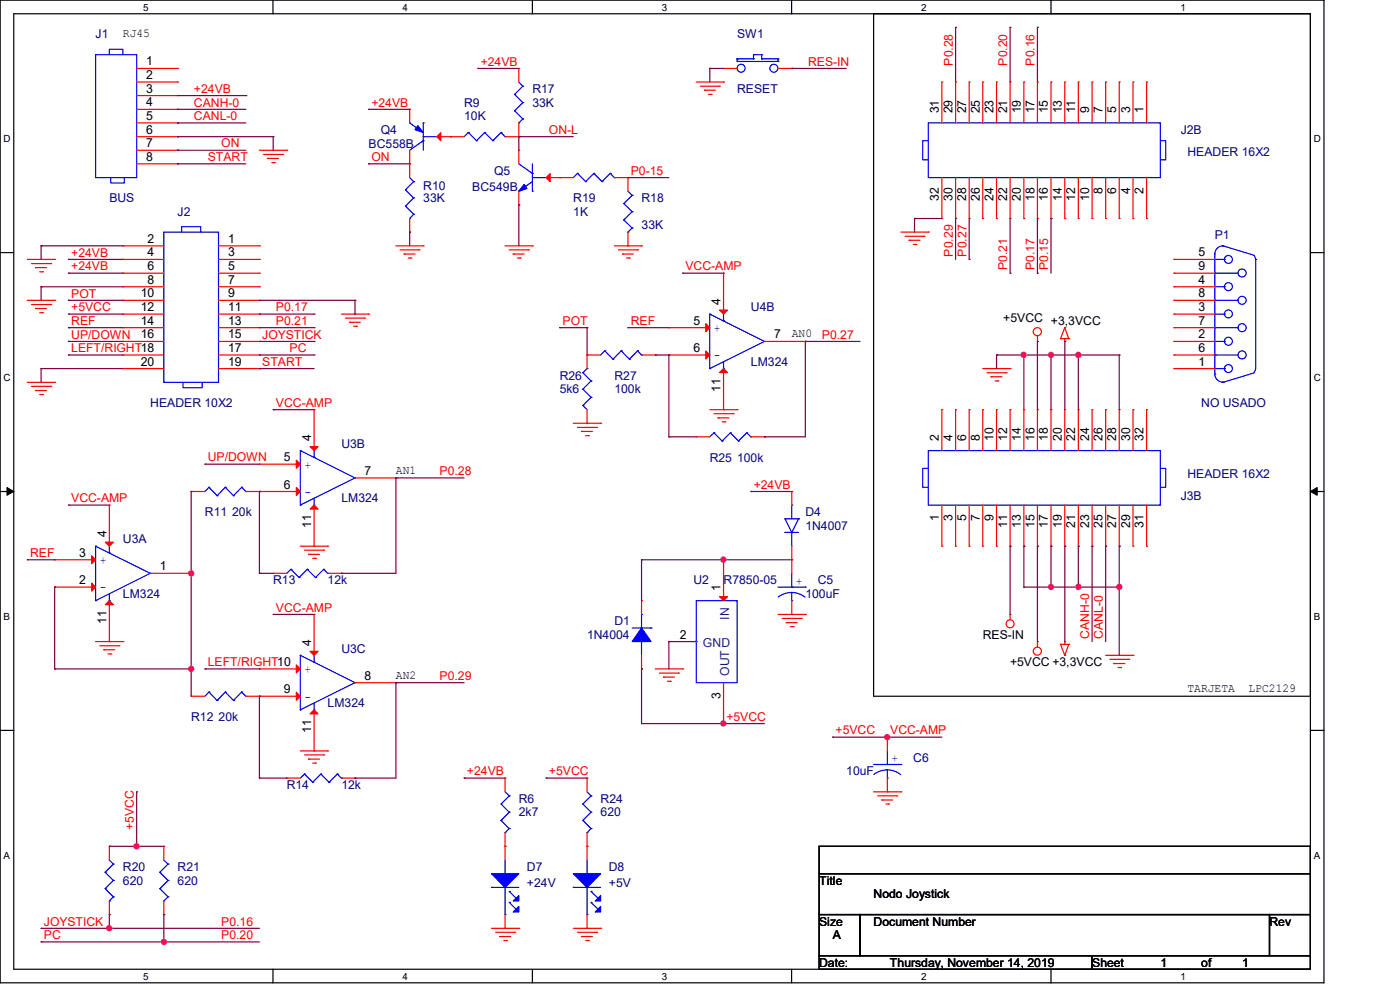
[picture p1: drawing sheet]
<svg xmlns="http://www.w3.org/2000/svg" width="297mm" height="210mm" viewBox="0 0 297 210" stroke-linecap="round" stroke-linejoin="round" font-family="sans-serif">
<path d="M0 0h280.9v208.5h-280.9zM2.9 2.9h275.1v202.7h-275.1z" fill="none" stroke="#000" stroke-width=".25"/>
<g fill="#fff">
<path d="M30.4 .3h1.1v2.4h-1.1z"/>
<path d="M30.4 205.9h1.1v2.3h-1.1z"/>
</g>
<path d="M57.9 0v2.9M57.9 205.6v2.9" fill="none" stroke="#000" stroke-width=".25"/>
<g fill="#fff">
<path d="M85.4 .3h1.1v2.4h-1.1z"/>
<path d="M85.4 205.9h1.1v2.3h-1.1z"/>
</g>
<path d="M112.9 0v2.9M112.9 205.6v2.9" fill="none" stroke="#000" stroke-width=".25"/>
<g fill="#fff">
<path d="M140.4 .3h1.2v2.4h-1.2z"/>
<path d="M140.4 205.9h1.2v2.3h-1.2z"/>
</g>
<path d="M167.9 0v2.9M167.9 205.6v2.9" fill="none" stroke="#000" stroke-width=".25"/>
<g fill="#fff">
<path d="M195.4 .3h1.2v2.4h-1.2z"/>
<path d="M195.4 205.9h1.2v2.3h-1.2z"/>
</g>
<path d="M223 0v2.9M223 205.6v2.9" fill="none" stroke="#000" stroke-width=".25"/>
<g fill="#fff">
<path d="M250.4 .3h1.2v2.4h-1.2z"/>
<path d="M250.4 205.9h1.2v2.3h-1.2z"/>
<path d="M.8 28.2h1.4v2.4h-1.4z"/>
<path d="M278.7 28.2h1.5v2.4h-1.5z"/>
<path d="M.8 78.9h1.4v2.3h-1.4z"/>
<path d="M278.7 78.9h1.5v2.3h-1.5z"/>
</g>
<path d="M0 53.6h2.9M278 53.6h2.9" fill="none" stroke="#000" stroke-width=".25"/>
<g fill="#fff">
<path d="M.8 129.6h1.3v2.3h-1.3z"/>
<path d="M278.7 129.6h1.4v2.3h-1.4z"/>
</g>
<path d="M0 104.3h2.9M278 104.3h2.9" fill="none" stroke="#000" stroke-width=".25"/>
<path d="M1.5 103.4l1.4 .9-1.4 .8zM278 104.3l1.4-.9v1.7z" fill="#000" stroke="#000" stroke-width=".21"/>
<g fill="#fff">
<path d="M.8 180.3h1.3v2.3h-1.3z"/>
<path d="M278.7 180.3h1.4v2.3h-1.4z"/>
</g>
<path d="M185.3 2.9h92.7v144.8h-92.7zM0 154.9h2.9M278 154.9h2.9M173.8 179.5h104.2v5.8h-104.2zM173.8 185.3h104.2v8.7h-104.2zM173.8 194h8.7v8.7h-8.7zM182.5 194h86.8v8.7h-86.8zM269.3 194h8.7v8.7h-8.7zM173.8 202.7h57.9v2.9h-57.9zM231.7 202.7h46.3v2.9h-46.3z" fill="none" stroke="#000" stroke-width=".25"/>
<g fill="none" stroke="#f00" stroke-width=".25">
<path d="M29 17.4h8.7M29 14.5h8.7M37.7 14.5h.1M37.7 17.4h.1M110.1 14.5h.1M110.1 14.5v2.9M147.7 17.4h5.8M148.6 18.3h4M149.4 19.1h.1M149.4 19.1h2.4M152.6 18.3h.1M153.5 17.4h.1"/>
<path d="M153.5 14.5h.1M153.5 14.5h2.9M165.1 14.5h2.9M168 14.5h.1M199.8 17.4h.1M199.8 17.4v8.7M202.7 17.4h.1M202.7 17.4v8.7M205.6 17.4h.1M205.6 17.4v8.7M208.5 17.4h.1M208.5 17.4v8.7"/>
<path d="M211.4 17.4h.1M211.4 17.4v8.7M214.3 17.4h.1M214.3 17.4v8.7M217.2 17.4h.1M217.2 17.4v8.7M220.1 17.4h.1M220.1 17.4v8.7M223 17.4h.1M223 17.4v8.7M225.9 17.4h.1M225.9 17.4v8.7"/>
<path d="M228.8 17.4h.1M228.8 17.4v8.7M231.7 17.4h.1M231.7 17.4v8.7M234.6 17.4h.1M234.6 17.4v8.7M237.4 17.4h.1M237.4 17.4v8.7M240.4 17.4h.1M240.4 17.4v8.7M243.2 17.4h.1M243.2 17.4v8.7"/>
<path d="M29 31.9h8.7M29 20.3h8.7M29 23.2h8.7M29 26.1h8.7M29 29h8.7M29 34.8h8.7M37.7 20.3h.1M37.7 23.2h.1M37.7 26.1h.1M37.7 29h.1M37.7 31.9h.1M37.7 34.8h.1"/>
<path d="M55 31.9h5.8M55.9 32.8h4M56.8 33.6h.1M56.8 33.6h2.3M57.7 34.5h.5M58.2 34.5h.1M59.9 32.8h.1M60.8 31.9h.1M86.9 34.8h.1M86.9 23.2h.1M86.9 23.2v2.9M86.9 31.9v5.8"/>
<path d="M92.7 29h5.8M95.6 29h.1M107.1 29h3M110.1 29h.1M110.1 31.9h.1M110.1 26.1v2.9M110.1 31.9v2.9M115.9 37.7h5.7M118.7 37.7h.1M130.3 37.7h2.9M133.2 37.7h.1M133.2 37.7v2.9"/>
<path d="M150.3 20h.6M150.9 20h.1M199.8 37.7v8.7M202.7 37.7v8.7M205.6 37.7v8.7M208.5 37.7v8.7M211.4 37.7v8.7M214.3 37.7v8.7M217.2 37.7v8.7M220.1 37.7v8.7M223 37.7v8.7M225.9 37.7v8.7"/>
<path d="M228.8 37.7v8.7M231.7 37.7v8.7M234.6 37.7v8.7M237.4 37.7v8.7M240.4 37.7v8.7M243.2 37.7v8.7M5.8 55h5.8M6.7 55.9h4.1M7.5 56.8h.1M7.5 56.8h2.4M8.4 57.7h.6M9 57.7h.1"/>
<path d="M10.8 55.9h.1M11.6 55h.1M26.1 52.2h.1M26.1 55h.1M26.1 58h.1M26.1 52.2h8.7M26.1 55h8.7M26.1 58h8.7M46.4 52.2h8.6M46.4 55h8.6M46.4 58h8.6M55 52.2h.1"/>
<path d="M55 55h.1M55 58h.1M84 52.2h5.8M84.9 53h4M85.7 53.9h.1M85.7 53.9h2.4M86.6 54.7h.6M86.9 49.2h.1M86.9 46.4v2.8M87.2 54.7h.1M88.9 53h.1M89.8 52.2h.1"/>
<path d="M107.1 52.2h5.8M108 53h4.1M108.9 53.9h.1M108.9 53.9h2.3M109.8 54.7h.6M110.1 43.5h.1M110.1 40.6v2.9M110.4 54.7h.1M112.1 53h.1M112.9 52.2h.1M130.3 52.2h5.8M131.2 53h4.1"/>
<path d="M132.1 53.9h.1M132.1 53.9h2.3M132.9 54.7h.6M133.2 52.2h.1M133.2 49.2v3M133.5 54.7h.1M135.3 53h.1M136.1 52.2h.1M153.5 58h.1M153.5 58v8.6M191.1 49.2h5.8M192 50.1h4"/>
<path d="M192.9 51h.1M192.9 51h2.3M193.8 51.9h.5M194.3 51.9h.1M196 50.1h.1M196.9 49.2h.1M199.8 46.4h.1M202.7 46.4h.1M205.6 46.4h.1M208.5 46.4h.1M211.4 46.4h.1M214.3 46.4h.1"/>
<path d="M217.2 46.4h.1M220.1 46.4h.1M223 46.4h.1M225.9 46.4h.1M228.8 46.4h.1M231.7 46.4h.1M234.6 46.4h.1M237.4 46.4h.1M240.4 46.4h.1M243.2 46.4h.1M249 55h.1M249 58h.1"/>
<path d="M249 55h8.7M249 58h8.7M5.8 63.7h5.8M6.7 64.6h4.1M7.5 65.4h.1M7.5 65.4h2.4M8.4 66.3h.6M9 66.3h.1M10.8 64.6h.1M11.6 63.7h.1M26.1 60.8h.1M26.1 63.7h.1"/>
<path d="M26.1 66.6h.1M26.1 69.5h.1M26.1 72.4h.1M26.1 75.3h.1M26.1 78.2h.1M26.1 78.2h8.7M26.1 63.7h8.7M26.1 66.6h8.7M26.1 60.8h8.7M26.1 69.5h8.7M26.1 72.4h8.7M26.1 75.3h8.7"/>
<path d="M46.4 78.2h8.6M46.4 63.7h8.6M46.4 66.6h8.6M46.4 60.8h8.6M46.4 69.5h8.6M46.4 72.4h8.6M46.4 75.3h8.6M55 60.8h.1M55 63.7h.1M55 66.6h.1M55 69.5h.1M55 72.4h.1"/>
<path d="M55 75.3h.1M55 78.2h.1M72.4 66.6h5.8M73.3 67.5h4M74.2 68.4h.1M74.2 68.4h2.3M75 69.2h.6M75.6 69.2h.1M77.3 67.5h.1M78.2 66.6h.1M124.5 75.3h.1M124.5 75.3v2.9"/>
<path d="M124.5 75.3h2.9M136.1 75.3h2.9M139 75.3h.1M141.9 69.5h.1M141.9 75.3h.1M141.9 69.5h8.7M141.9 75.3h8.7M153.5 78.2v8.7M162.2 72.4h8.7M170.9 72.4h.1M208.5 78.2h5.8M209.4 79.1h4"/>
<path d="M210.2 79.9h.1M210.2 79.9h2.4M213.4 79.1h.1M214.3 78.2h.1M220.1 72.4h.1M220.1 71.2v1.2M225 71.8h.1M225 71.8h1.7M225.9 72.4h.1M225.9 69.5h.1M225.9 71.8v.6M225.9 69.5l-.9 2.3"/>
<path d="M225.9 69.5l.8 2.3M226.7 71.8h.1M249 60.8h.1M249 63.7h.1M249 66.6h.1M249 69.5h.1M249 72.4h.1M249 75.3h.1M249 78.2h.1M249 78.2h8.7M249 63.7h8.7M249 66.6h8.7"/>
<path d="M249 60.8h8.7M249 69.5h8.7M249 72.4h8.7M249 75.3h8.7M5.8 81.1h5.8M6.7 82h4.1M7.5 82.8h.1M7.5 82.8h2.4M8.4 83.7h.6M9 83.7h.1M10.8 82h.1M11.6 81.1h.1"/>
<path d="M55 98.5h.1M55 98.5h8.7M66.6 86.9h.1M66.6 86.9v8.7M121.6 89.8h5.8M122.5 90.7h4.1M123.4 91.5h.1M123.4 91.5h2.3M124.2 92.4h.6M124.5 89.8h.1M124.5 86.9v2.9M124.8 92.4h.1"/>
<path d="M126.6 90.7h.1M127.4 89.8h.1M147.7 92.7h.1M147.7 92.7h2.9M150.6 86.9h5.8M151.5 87.8h4M152.3 88.6h.1M152.3 88.6h2.3M153.2 89.5h.6M153.5 86.9h.1M153.8 89.5h.1M155.5 87.8h.1"/>
<path d="M156.4 86.9h.1M159.3 92.7h2.9M162.2 92.7h.1M199.8 86.9h.1M199.8 86.9v8.7M202.7 86.9h.1M202.7 86.9v8.7M205.6 86.9h.1M205.6 86.9v8.7M208.5 86.9h.1M208.5 86.9v8.7M211.1 80.8h.6"/>
<path d="M211.4 86.9h.1M211.4 86.9v8.7M211.7 80.8h.1M214.3 86.9h.1M214.3 86.9v8.7M217.2 86.9h.1M217.2 86.9v8.7M220.1 86.9h.1M220.1 86.9v8.7M223 86.9h.1M223 86.9v8.7M225.9 86.9h.1"/>
<path d="M225.9 86.9v8.7M228.8 86.9h.1M228.8 86.9v8.7M231.7 86.9h.1M231.7 86.9v8.7M234.6 86.9h.1M234.6 86.9v8.7M237.4 86.9h.1M237.4 86.9v8.7M240.4 86.9h.1M240.4 86.9v8.7M243.2 86.9h.1"/>
<path d="M243.2 86.9v8.7M11.6 118.7h.1M11.6 118.7h8.7M23.2 107.1h.1M23.2 107.1v8.8M40.6 104.3h.1M40.6 104.3h2.9M52.2 104.3h11.5M55 104.3h.1M63.7 115.9h5.8M64.6 116.7h4.1M65.4 117.6h.1"/>
<path d="M65.4 117.6h2.4M66.3 118.4h.6M66.6 115.9h.1M66.6 107.1v8.8M66.9 118.4h.1M68.7 116.7h.1M69.5 115.9h.1M75.3 101.4h8.7M84 101.4h.1M153.5 118.7h.1M153.5 118.7v8.7M168 118.7h.1"/>
<path d="M168 104.3h.1M168 104.3v2.8M168 115.9v5.7M199.8 115.9h.1M199.8 107.1v8.8M202.7 115.9h.1M202.7 107.1v8.8M205.6 115.9h.1M205.6 107.1v8.8M208.5 115.9h.1M208.5 107.1v8.8M211.4 115.9h.1"/>
<path d="M211.4 107.1v8.8M214.3 115.9h.1M214.3 107.1v8.8M217.2 115.9h.1M217.2 107.1v8.8M220.1 115.9h.1M220.1 107.1v8.8M223 115.9h.1M223 107.1v8.8M225.9 115.9h.1M225.9 107.1v8.8M228.8 115.9h.1"/>
<path d="M228.8 107.1v8.8M231.7 115.9h.1M231.7 107.1v8.8M234.6 115.9h.1M234.6 107.1v8.8M237.4 115.9h.1M237.4 107.1v8.8M240.4 115.9h.1M240.4 107.1v8.8M243.2 115.9h.1M243.2 107.1v8.8M11.6 124.5h.1"/>
<path d="M11.6 124.5h8.7M20.3 136.1h5.8M21.2 137h4M22 137.8h.1M22 137.8h2.3M22.9 138.7h.6M23.2 136.1h.1M23.2 127.4v8.7M23.5 138.7h.1M25.2 137h.1M26.1 136.1h.1M31.9 121.6h8.7"/>
<path d="M40.6 121.6h.1M58 121.6h.1M58 121.6h2.8M66.6 130.3h.1M66.6 130.3v8.7M69.5 121.6h2.9M72.4 121.6h.1M136.1 127.4h.1M136.1 127.4v2.9M136.1 139v2.9M147.7 136.1h.1M165.1 130.3h5.8"/>
<path d="M165.9 131.2h4.1M166.8 132.1h.1M166.8 132.1h2.3M167.7 132.9h.6M168 130.3h.1M168 127.4v2.9M168.3 132.9h.1M170 131.2h.1M170.9 130.3h.1M214.3 130.3h.1M214.3 130.3v1.2M220.1 136.1h.1"/>
<path d="M220.1 136.1v1.2M225 136.7h.1M225 136.7h1.7M225 136.7l.9 2.3M225.9 136.1h.1M225.9 139h.1M225.9 136.1v.6M226.7 136.7h.1M226.7 136.7l-.8 2.3M234.6 139h5.8M235.5 139.9h4M239.5 139.9h.1"/>
<path d="M240.4 139h.1M40.6 147.7h.1M40.6 147.7h2.9M52.2 147.7h11.5M55 141.9h.1M55 147.7h.1M55 141.9h8.7M63.7 159.3h5.8M66.6 159.3h.1M66.6 150.6v8.7M69.5 159.3h.1M75.3 144.8h8.7"/>
<path d="M84 144.8h.1M136.1 141.9h.1M139 141.9h5.8M139.9 142.8h4M140.8 143.6h.1M140.8 143.6h2.3M141.6 144.5h.6M142.2 144.5h.1M143.9 142.8h.1M144.8 141.9h.1M153.5 153.5h.1M153.5 144.8v8.7"/>
<path d="M188.3 156.4h.1M188.3 156.4v2.9M236.3 140.8h.1M236.3 140.8h2.3M237.2 141.6h.5M237.7 141.6h.1M23.2 179.5h.1M23.2 179.5v3M34.8 179.5h.1M34.8 179.5v3M60.8 165.1h.1M60.8 165.1h2.9"/>
<path d="M64.6 160.1h4.1M65.4 161h.1M65.4 161h2.4M66.3 161.9h.6M66.9 161.9h.1M68.7 160.1h.1M72.4 165.1h2.9M75.3 165.1h.1M107.1 165.1h.1M107.1 179.5h.1M107.1 165.1v2.9M107.1 176.7v5.8"/>
<path d="M124.5 165.1h.1M124.5 179.5h.1M124.5 165.1v2.9M124.5 176.7v5.8M185.3 168h5.8M186.2 168.8h4M187.1 169.7h.1M187.1 169.7h2.3M188 170.6h.5M188.3 168h.1M188.3 165.1v2.9M188.5 170.6h.1"/>
<path d="M190.2 168.8h.1M191.1 168h.1M23.2 194h.1M23.2 191.1v2.9M34.8 194h.1M34.8 191.1v2.9M104.3 196.9h5.8M105.2 197.8h4M106 198.7h.1M106 198.7h2.3M106.9 199.5h.5M107.1 196.9h.1"/>
<path d="M107.1 194v2.9M107.4 199.5h.1M109.2 197.8h.1M110.1 196.9h.1M121.6 196.9h5.8M122.5 197.8h4.1M123.4 198.7h.1M123.4 198.7h2.3M124.2 199.5h.6M124.5 196.9h.1M124.5 194v2.9M124.8 199.5h.1"/>
<path d="M126.6 197.8h.1M127.4 196.9h.1"/>
<circle cx="220.1" cy="70.4" r=".86"/>
<circle cx="214.3" cy="132.3" r=".85"/>
<circle cx="220.1" cy="138.1" r=".86"/>
</g>
<g fill="none" stroke="#00f" stroke-width=".25">
<path d="M20.3 11.6h8.7v26.1h-8.7zM23.2 11.6v-1.1h2.9v1.1M110.1 17.4l.8 .9M110.9 18.3h.1M110.9 18.3l-1.7 1.7M156.4 12.5h.1M156.4 12.5v.5h8.7M156.4 12.5h3.5M159.9 11.6h.1M159.9 12.5h.1M159.9 11.6h1.7M159.9 11.6v.9"/>
<path d="M161.6 12.5h.1M161.6 11.6h.1M161.6 12.5h3.5M161.6 11.6v.9M165.1 13h.1M165.1 12.5h.1M165.1 12.5v.5M23.5 37.7v1.1h2.9v-1.1M86.9 26.1h.1M86.9 37.7l.9 .8M86.9 26.1l2.9 2M87.8 38.5h.1"/>
<path d="M87.8 38.5l-1.8 1.8M89.8 26.1h.1M89.8 29.8h.1M89.8 29h.1M89.8 26.1v5.8M89.8 29.8l-2.9 2.1M89.8 29h2.9M99.4 28.1h.1M99.4 28.1l-.9 .9M99.4 28.1l1.7 1.7M101.1 29.8h.1M102.8 28.1h.1"/>
<path d="M102.8 28.1l-1.7 1.7M102.8 28.1l1.8 1.7M104.6 29.8h.1M106.3 28.1h.1M106.3 28.1l-1.7 1.7M106.3 28.1l.8 .9M107.1 29h.1M109.2 20h.1M109.2 23.5h.1M109.2 20l1.7 1.8M109.2 23.5l1.7 1.7M110.1 26.1h.1"/>
<path d="M110.1 34.8l2.8 2M110.9 21.8h.1M110.9 25.2h.1M110.9 21.8l-1.7 1.7M110.9 25.2l-.8 .9M112.9 36.8h.1M112.9 38.5l-2.8 2.1M112.9 34.8v5.8M112.9 37.7h3M115.9 37.7h.1M122.5 36.8h.1M122.5 36.8l1.7 1.7"/>
<path d="M122.5 36.8l-.9 .9M124.2 38.5h.1M126 36.8h.1M126 36.8l1.7 1.7M126 36.8l-1.8 1.7M127.7 38.5h.1M129.5 36.8h.1M129.5 36.8l.8 .9M129.5 36.8l-1.8 1.7M130.3 37.7h.1M196.9 26.1h49.3v11.6h-49.3zM196.9 29.8h-1.2v4.1h1.2"/>
<path d="M246.2 29.8h1.1v4.1h-1.1M34.8 49.2h11.6v31.9h-11.6zM38.5 49.2v-1.1h4.1v1.1M86 40.3h.1M86 43.7h.1M86 40.3l1.8 1.7M86 43.7l1.8 1.8M86.9 46.4h.1M87.8 42h.1M87.8 45.5h.1M87.8 42l-1.8 1.7M87.8 45.5l-.9 .9"/>
<path d="M110.1 40.6h.1M112.9 40.6h.1M132.3 43.2h.1M132.3 46.7h.1M132.3 43.2l1.8 1.7M132.3 46.7l1.8 1.7M133.2 49.2h.1M133.2 40.6l.9 .8M134.1 41.4h.1M134.1 44.9h.1M134.1 48.4h.1M134.1 41.4l-1.8 1.8"/>
<path d="M134.1 44.9l-1.8 1.8M134.1 48.4l-.9 .8M257.7 58h.1M257.7 55h2.1M257.7 58h4.9M259.5 52.2a1.72 1.72 0 0 0-1.8 1.7v25.5M259.5 52.2h.1M259.5 52.2l6.6 2M259.8 55h.1M266.1 54.3l.3 .7M266.4 55h.1M266.4 55v23.2"/>
<path d="M123.7 79.1h.1M123.7 79.1l1.7 1.7M124.5 78.2h.1M124.5 78.2l-.8 .9M128.3 74.4h.1M128.3 74.4l-.9 .9M128.3 74.4l1.7 1.8M130 76.2h.1M131.8 74.4h.1M131.8 74.4l-1.8 1.8M131.8 74.4l1.7 1.8M133.5 76.2h.1"/>
<path d="M135.3 74.4h.1M135.3 74.4l-1.8 1.8M135.3 74.4l.8 .9M136.1 75.3h.1M150.6 78.2h.1M150.6 66.6h.1M150.6 66.6l11.6 5.8M150.6 66.6v11.6M153.5 68.1h.1M153.5 78.2h.1M153.5 66.6v1.5M153.5 76.8v1.4"/>
<path d="M162.2 72.4h.1M162.2 72.4l-11.6 5.8M257.7 63.7h.1M257.7 69.5h.1M257.7 75.3h.1M257.7 79.4h.1M257.7 79.4a1.71 1.71 0 0 0 1.8 1.7M257.7 60.8h2.1M257.7 63.7h4.9M257.7 66.6h2.1M257.7 69.5h4.9M257.7 72.4h2.1"/>
<path d="M257.7 75.3h4.9M257.7 78.2h2.1M259.8 60.8h.1M259.8 66.6h.1M259.8 72.4h.1M259.8 78.2h.1M266.1 79.1l-6.6 2M266.4 78.2l-.4 .8M38.8 81.1v1.2h4.1v-1.2M63.7 95.6h.1M63.7 95.6l11.6 5.8M63.7 95.6v11.5"/>
<path d="M66.6 97h.1M66.6 95.6v1.4M123.7 86h.1M123.7 82.5h.1M123.7 86l.8 .9M123.7 82.5l1.7 1.8M125.4 84.3h.1M125.4 80.8h.1M125.4 84.3l-1.7 1.7M125.4 80.8l-1.7 1.7M151.5 91.8h.1M151.5 91.8l-.9 .9"/>
<path d="M151.5 91.8l1.7 1.8M153.2 93.6h.1M154.9 91.8h.1M154.9 91.8l-1.7 1.8M154.9 91.8l1.8 1.8M156.7 93.6h.1M158.4 91.8h.1M158.4 91.8l-1.7 1.8M158.4 91.8l.9 .9M159.3 92.7h.1M196.9 95.6h49.3v11.5h-49.3zM196.9 99.4h-1.2v4h1.2"/>
<path d="M246.2 99.4h1.1v4h-1.1M259.5 81.1h.1M20.3 115.9h.1M20.3 115.9l11.6 5.7M20.3 115.9v11.5M23.2 117.3h.1M23.2 115.9v1.4M44.3 103.4h.1M44.3 103.4l-.8 .9M44.3 103.4l1.8 1.8M46.1 105.2h.1M47.8 103.4h.1"/>
<path d="M47.8 103.4l-1.7 1.8M47.8 103.4l1.7 1.8M49.5 105.2h.1M51.3 103.4h.1M51.3 103.4l-1.8 1.8M51.3 103.4l.9 .9M52.2 104.3h.1M63.7 107.1h.1M66.6 107.1h.1M66.6 105.7v1.4M75.3 101.4h.1M75.3 101.4l-11.6 5.7"/>
<path d="M166.5 112.9h.1M166.5 110.1h.1M166.5 112.9h2.9M166.5 110.1l1.5 2.8M166.5 110.1h2.9M168 107.1h.1M168 112.9h.1M168 107.1v3M168 112.9v3M169.4 110.1h.1M169.4 110.1l-1.4 2.8M20.3 127.4h.1"/>
<path d="M23.2 127.4h.1M23.2 126v1.4M31.9 121.6h.1M31.9 121.6l-11.6 5.8M61.7 120.8h.1M61.7 120.8l-.9 .8M61.7 120.8l1.8 1.7M63.5 122.5h.1M63.7 139h.1M63.7 139v11.6M63.7 139l11.6 5.8M65.2 120.8h.1"/>
<path d="M65.2 120.8l-1.7 1.7M65.2 120.8l1.7 1.7M66.6 139v1.5M66.9 122.5h.1M68.7 120.8h.1M68.7 120.8l.8 .8M68.7 120.8l-1.8 1.7M69.5 121.6h.1M134.1 133.2h4M136.1 136.1h.1M136.1 130.3h.1M136.1 130.3v2.9"/>
<path d="M136.1 136.1v2.9M138.1 133.2h.1M147.7 127.4h8.7v17.4h-8.7zM165.1 124.5h5.8M168 127.4h.1M168 124.5h.1M168 125.7l1.5 .2 1.3 .8M168 125.7l-1.6 .2-1.3 .8M168 121.6v2.9M168 125.7v1.7M170.9 124.5h.1M44.3 146.8h.1"/>
<path d="M44.3 146.8l-.8 .9M44.3 146.8l1.8 1.8M46.1 148.6h.1M47.8 146.8h.1M47.8 146.8l-1.7 1.8M47.8 146.8l1.7 1.8M49.5 148.6h.1M51.3 146.8h.1M51.3 146.8l-1.8 1.8M51.3 146.8l.9 .9M52.2 147.7h.1M63.7 150.6h.1"/>
<path d="M66.6 140.5h.1M66.6 150.6h.1M66.6 149.1v1.5M75.3 144.8h.1M75.3 144.8l-11.6 5.8M188.3 159.3v2.9M64.6 164.2h.1M64.6 164.2l-.9 .9M64.6 164.2l1.7 1.7M66.3 165.9h.1M68.1 164.2h.1M68.1 164.2l-1.8 1.7"/>
<path d="M68.1 164.2l1.7 1.7M69.8 165.9h.1M71.5 164.2h.1M71.5 164.2l-1.7 1.7M71.5 164.2l.9 .9M72.4 165.1h.1M106.3 170.6h.1M106.3 174h.1M106.3 170.6l1.7 1.7M106.3 174l1.7 1.8M107.1 176.7h.1M107.1 168l.9 .8"/>
<path d="M108 168.8h.1M108 172.3h.1M108 175.8h.1M108 168.8l-1.7 1.8M108 172.3l-1.7 1.7M108 175.8l-.9 .9M123.7 170.6h.1M123.7 174h.1M123.7 170.6l1.7 1.7M123.7 174l1.7 1.8M124.5 176.7h.1M124.5 168l.9 .8"/>
<path d="M125.4 168.8h.1M125.4 172.3h.1M125.4 175.8h.1M125.4 168.8l-1.7 1.8M125.4 172.3l-1.7 1.7M125.4 175.8l-.9 .9M185.3 162.2h5.8M188.3 165.1h.1M188.3 162.2h.1M188.3 163.3l1.4 .3 1.4 .7M188.3 163.3l-1.6 .3-1.3 .7M188.3 163.3v1.8"/>
<path d="M191.1 162.2h.1M22.3 185h.1M22.3 188.5h.1M22.3 185l1.7 1.8M22.3 188.5l1.7 1.7M23.2 191.1h.1M23.2 182.5l.8 .8M24 183.3h.1M24 186.8h.1M24 190.2h.1M24 183.3l-1.7 1.7M24 186.8l-1.7 1.7"/>
<path d="M24 190.2l-.8 .9M33.9 185h.1M33.9 188.5h.1M33.9 185l1.7 1.8M33.9 188.5l1.7 1.7M34.8 191.1h.1M34.8 182.5l.8 .8M35.6 183.3h.1M35.6 186.8h.1M35.6 190.2h.1M35.6 183.3l-1.7 1.7M35.6 186.8l-1.7 1.7"/>
<path d="M35.6 190.2l-.8 .9M104.3 188.3h.1M104.3 188.3h5.8M107.1 185.3h.1M107.1 194h.1M107.1 182.5v2.8M107.1 188.3v5.7M108 189.1h.1M108 191.4h.1M108 189.1l1.5 1.4M108 191.4l1.5 1.5M121.6 188.3h.1"/>
<path d="M121.6 188.3h5.8M124.5 185.3h.1M124.5 194h.1M124.5 182.5v2.8M124.5 188.3v5.7M125.4 189.1h.1M125.4 191.4h.1M125.4 189.1l1.5 1.4M125.4 191.4l1.5 1.5"/>
<circle cx="157.2" cy="14.5" r=".85"/>
<circle cx="164.2" cy="14.5" r=".85"/>
<circle cx="260.6" cy="55" r=".85"/>
<circle cx="263.5" cy="57.9" r=".86"/>
<circle cx="260.6" cy="72.4" r=".85"/>
<circle cx="260.6" cy="78.2" r=".85"/>
<circle cx="260.6" cy="66.6" r=".85"/>
<circle cx="260.6" cy="60.8" r=".85"/>
<circle cx="263.5" cy="69.5" r=".86"/>
<circle cx="263.5" cy="75.3" r=".86"/>
<circle cx="263.5" cy="63.7" r=".86"/>
</g>
<g fill="#00f" stroke="#00f" stroke-width=".25">
<path d="M111.2 39.1l.6 .9-1.7 .6z"/>
<path d="M88.6 26.7l1.2 1.4-1.7-.6z"/>
<path d="M121.6 185.3h5.8l-2.9 3z"/>
<path d="M127.4 190v1.1h-1.1z"/>
<path d="M127.4 192.3v1.2h-1.1z"/>
<path d="M104.3 185.3h5.8l-3 3z"/>
<path d="M108.9 191.1l1.2-1.1v1.1z"/>
<path d="M110.1 192.3v1.2h-1.2z"/>
<path d="M136.1 133.2l2 2.9h-4z" fill-rule="evenodd"/>
</g>
<g fill="#f00" stroke="#f00" stroke-width=".25">
<path d="M62.9 97.6l.8 .9-.8 .8z"/>
<path d="M62.9 103.4l.8 .9-.8 .8z"/>
<path d="M65.8 94.7h1.7l-.9 .9z"/>
<path d="M66.6 107.1l.9 .9h-1.7z"/>
<path d="M62.9 141.1l.8 .8-.8 .8z"/>
<path d="M62.9 146.9l.8 .8-.8 .8z"/>
<path d="M65.8 138.2h1.7l-.9 .8z"/>
<path d="M66.6 150.6l.9 .8h-1.7z"/>
<path d="M116.7 36.8v1.7l-.8-.8z"/>
<path d="M19.4 117.9l.9 .8-.9 .9z"/>
<path d="M19.4 123.7l.9 .8-.9 .9z"/>
<path d="M22.4 115h1.6l-.8 .9z"/>
<path d="M22.4 128.3l.8-.9 .8 .9z"/>
<path d="M149.7 68.7l.9 .8-.9 .9z"/>
<path d="M149.7 74.5l.9 .8-.9 .9z"/>
<path d="M152.7 65.8h1.6l-.8 .8z"/>
<path d="M153.5 78.2l.8 .8h-1.6z"/>
<path d="M152.7 126.6h1.6l-.8 .8z"/>
<path d="M92.7 29l.8-.8v1.6z"/>
</g>
<g fill="none" stroke="#800040" stroke-width=".25">
<path d="M101.4 14.5h.1M101.4 14.5h8.7M150.6 14.5h.1M150.6 14.5h2.9M150.6 14.5v2.9M168 14.5h.1M168 14.5h11.5M202.7 5.8h.1M202.7 5.8v11.6M214.3 5.8h.1M214.3 5.8v11.6M220.1 5.8h.1"/>
<path d="M220.1 5.8v11.6M37.7 26.1h.1M37.7 31.9h.1M37.7 34.8h.1M37.7 29h.1M37.7 23.2h.1M37.7 26.1h14.5M37.7 31.9h14.5M37.7 34.8h14.5M37.7 29h20.3M37.7 23.2h14.5M37.7 20.3h14.5"/>
<path d="M52.2 20.3h.1M58 29h.1M58 29v2.9M78.2 34.8h.1M78.2 23.2h.1M78.2 34.8h8.7M78.2 23.2h8.7M110.1 29h.1M110.1 29h11.5M110.1 29v2.9M133.2 37.7h.1M133.2 37.7h8.7"/>
<path d="M8.7 52.2h.1M8.7 52.2h17.4M8.7 52.2v2.8M14.5 55h.1M14.5 58h.1M14.5 55h11.6M14.5 58h11.6M86.9 49.2h.1M86.9 49.2v3M110.1 43.5h.1M110.1 43.5v8.7M144.8 58h.1"/>
<path d="M144.8 58h8.7M194 46.4h.1M194 46.4h5.8M194 46.4v2.8M202.7 46.4h.1M202.7 46.4v8.6M205.6 55h.1M205.6 46.4v8.6M214.3 58h.1M214.3 46.4v11.6M220.1 58h.1M220.1 46.4v11.6"/>
<path d="M223 46.4h.1M223 46.4v11.6M8.7 78.2h.1M8.7 60.8h.1M8.7 78.2h17.4M8.7 60.8v2.9M8.7 78.2v2.9M8.7 60.8h17.4M14.5 72.4h.1M14.5 66.6h.1M14.5 69.5h.1M14.5 75.3h.1"/>
<path d="M14.5 63.7h.1M14.5 75.3h11.6M14.5 72.4h11.6M14.5 66.6h11.6M14.5 69.5h11.6M14.5 63.7h11.6M55 78.2h.1M55 75.3h11.6M55 72.4h11.6M55 66.6h11.6M55 69.5h11.6M55 78.2h11.6"/>
<path d="M55 63.7h20.3M66.6 75.3h.1M66.6 69.5h.1M66.6 72.4h.1M66.6 66.6h.1M75.3 63.7h.1M75.3 66.6h.1M75.3 63.7v2.9M118.7 69.5h.1M118.7 69.5h5.8M124.5 69.5h.1M124.5 69.5v5.8"/>
<path d="M133.2 69.5h.1M133.2 69.5h8.7M139 75.3h.1M139 75.3h2.9M141.9 75.3h.1M141.9 75.3v17.4M170.9 72.4h.1M170.9 72.4h11.6M170.9 72.4v20.3h-8.7M211.4 75.3h.1M211.4 75.3h26M211.4 75.3v2.9"/>
<path d="M217.2 75.3h.1M217.2 75.3v11.6M220.1 72.4h.1M220.1 72.4v14.5M223 75.3h.1M223 75.3v11.6M225.9 72.4h.1M225.9 72.4v14.5M228.8 75.3h.1M228.8 75.3v11.6M237.4 75.3h.1M237.4 75.3v11.6"/>
<path d="M43.5 98.5h.1M43.5 98.5h11.5M58 86.9h.1M58 86.9h8.6M141.9 92.7h.1M141.9 92.7h5.8M162.2 92.7h.1M5.8 118.7h.1M5.8 118.7h5.8M14.5 107.1h.1M14.5 107.1h8.7M40.6 104.3h.1"/>
<path d="M40.6 104.3v43.4M55 104.3h.1M55 104.3v17.3M84 101.4h.1M84 101.4v20.2h-11.6M84 101.4h14.5M136.1 118.7h.1M136.1 118.7h31.9M136.1 118.7v8.7M153.5 118.7h.1M159.3 104.3h.1M159.3 104.3h8.7"/>
<path d="M214.3 115.9h.1M214.3 115.9v14.4M217.2 115.9h.1M217.2 115.9v8.6M220.1 115.9h.1M220.1 115.9v20.2M223 115.9h.1M223 115.9v8.6M225.9 115.9h.1M225.9 115.9v20.2M228.8 115.9h.1M228.8 115.9v8.6"/>
<path d="M231.7 115.9h.1M231.7 115.9v20.2M234.6 115.9h.1M234.6 115.9v20.2M237.4 115.9h.1M237.4 115.9v23.1M11.6 124.5h.1M11.6 124.5v17.4M40.6 121.6h.1M55 121.6h.1M55 121.6h3M58 130.3h.1"/>
<path d="M58 130.3h8.6M72.4 121.6h.1M141.9 136.1h.1M141.9 136.1h5.8M141.9 136.1v5.8M217.2 124.5h.1M217.2 124.5h20.2M223 124.5h.1M228.8 124.5h.1M237.4 124.5h.1M11.6 141.9h.1M11.6 141.9h29"/>
<path d="M40.6 141.9h.1M43.5 141.9h.1M43.5 141.9h11.5M55 147.7h.1M55 147.7v17.4M84 144.8h.1M84 144.8v20.3h-8.7M84 144.8h14.5M136.1 153.5h.1M136.1 141.9h.1M136.1 141.9v11.6M136.1 153.5h26.1"/>
<path d="M153.5 153.5h.1M176.7 156.4h.1M176.7 156.4h23.1M188.3 156.4h.1M23.2 179.5h.1M23.2 179.5h11.6M29 168h.1M29 179.5h.1M29 168v11.5M55 165.1h.1M55 165.1h5.8M75.3 165.1h.1"/>
<path d="M98.5 165.1h.1M98.5 165.1h8.6M115.9 165.1h.1M115.9 165.1h8.6M8.7 196.9h.1M8.7 199.8h.1M8.7 196.9h46.3M8.7 199.8h46.3M23.2 194h.1M23.2 196.9h.1M23.2 194v2.9M34.8 194h.1"/>
<path d="M34.8 199.8h.1M34.8 194v5.8"/>
</g>
<g fill="#f0f" stroke="#f0f" stroke-width=".25">
<circle cx="228.8" cy="124.5" r=".55"/>
<circle cx="223" cy="124.5" r=".55"/>
<circle cx="237.4" cy="124.5" r=".55"/>
<circle cx="223" cy="75.3" r=".55"/>
<circle cx="228.8" cy="75.3" r=".55"/>
<circle cx="40.6" cy="141.9" r=".55"/>
<circle cx="40.6" cy="121.6" r=".55"/>
<circle cx="153.5" cy="118.7" r=".55"/>
<circle cx="153.5" cy="153.5" r=".55"/>
<circle cx="217.2" cy="75.3" r=".55"/>
<circle cx="23.2" cy="196.9" r=".55"/>
<circle cx="34.8" cy="199.8" r=".55"/>
<circle cx="29" cy="179.5" r=".55"/>
<circle cx="188.2" cy="156.4" r=".55"/>
</g>
<g font-size="2.6" fill="#000080">
<text x="20.3" y="8.1">J1</text>
<text x="156.4" y="8.1">SW1</text>
<text x="98.5" y="22.6">R9</text>
<text x="112.9" y="19.7">R17</text>
<text x="112.9" y="22.6">33K</text>
<text x="156.4" y="19.7">RESET</text>
<text x="80.8" y="28.4">Q4</text>
<text x="98.5" y="25.5">10K</text>
<text x="250.5" y="28.4">J2B</text>
<text x="78.2" y="31.3">BC558B</text>
<text x="251.9" y="33.1">HEADER 16X2</text>
<text x="89.8" y="40.3">R10</text>
<text x="100.2" y="40.6">BC549B</text>
<text x="104.9" y="37.1">Q5</text>
<text x="23.2" y="42.9">BUS</text>
<text x="37.7" y="45.8">J2</text>
<text x="89.8" y="42.9">33K</text>
<text x="121.6" y="42.9">R19</text>
<text x="121.6" y="45.8">1K</text>
<text x="136.1" y="42.9">R18</text>
<text x="136.1" y="48.7">33K</text>
<text x="257.7" y="50.7">P1</text>
<text x="159.3" y="66">U4B</text>
<text x="159.3" y="77.6">LM324</text>
<text x="118.7" y="80.5">R26</text>
<text x="118.7" y="83.4">5k6</text>
<text x="130.3" y="83.4">100k</text>
<text x="130.3" y="80.5">R27</text>
<text x="31.9" y="86.3">HEADER 10X2</text>
<text x="254.8" y="86.3">NO USADO</text>
<text x="72.4" y="95">U3B</text>
<text x="150.6" y="97.9">R25 100k</text>
<text x="251.9" y="101.4">HEADER 16X2</text>
<text x="72.4" y="106.6">LM324</text>
<text x="250.5" y="106">J3B</text>
<text x="43.5" y="109.5">R11 20k</text>
<text x="170.9" y="109.5">D4</text>
<text x="170.9" y="112.4">1N4007</text>
<text x="26.1" y="115.3">U3A</text>
<text x="58" y="124">R13</text>
<text x="69.5" y="124">12k</text>
<text x="147.1" y="124">U2</text>
<text x="153.5" y="124">R7850-05</text>
<text x="173.5" y="124">C5</text>
<text x="26.1" y="126.9">LM324</text>
<text x="170.9" y="126.9">100uF</text>
<text x="124.5" y="135.6">1N4004</text>
<text x="130.3" y="132.7">D1</text>
<text x="72.4" y="138.4">U3C</text>
<text x="40.6" y="152.9">R12 20k</text>
<text x="69.5" y="150">LM324</text>
<text x="193.8" y="161.6">C6</text>
<text x="60.8" y="167.4">R14</text>
<text x="72.4" y="167.4">12k</text>
<text x="179.5" y="164.5">10uF</text>
<text x="110.1" y="170.3">R6</text>
<text x="110.1" y="173.2">2k7</text>
<text x="127.4" y="170.3">R24</text>
<text x="127.4" y="173.2">620</text>
<text x="26.1" y="184.8">R20</text>
<text x="37.7" y="184.8">R21</text>
<text x="111.8" y="184.8">D7</text>
<text x="129.2" y="184.8">D8</text>
<text x="26.1" y="187.7">620</text>
<text x="37.7" y="187.7">620</text>
<text x="111.8" y="188.3">+24V</text>
<text x="129.2" y="188.3">+5V</text>
</g>
<g font-size="2.6">
<text x="26.1" y="7.9">RJ45</text>
<text x="31" y="13.9">1</text>
<text x="31" y="16.8">2</text>
<text x="31" y="19.6">3</text>
<text x="31" y="22.6">4</text>
<text x="31" y="25.4">5</text>
<text x="31" y="28.4">6</text>
<text x="199.2" y="24" transform="rotate(-90 199.2 24)">31</text>
<text x="202.1" y="24" transform="rotate(-90 202.1 24)">29</text>
<text x="205" y="24" transform="rotate(-90 205 24)">27</text>
<text x="207.9" y="24" transform="rotate(-90 207.9 24)">25</text>
<text x="210.8" y="24" transform="rotate(-90 210.8 24)">23</text>
<text x="213.7" y="24" transform="rotate(-90 213.7 24)">21</text>
<text x="216.6" y="24" transform="rotate(-90 216.6 24)">19</text>
<text x="219.5" y="24" transform="rotate(-90 219.5 24)">17</text>
<text x="222.3" y="24" transform="rotate(-90 222.3 24)">15</text>
<text x="225.3" y="24" transform="rotate(-90 225.3 24)">13</text>
<text x="228.1" y="24" transform="rotate(-90 228.1 24)">11</text>
<text x="231.1" y="24" transform="rotate(-90 231.1 24)">9</text>
<text x="233.9" y="24" transform="rotate(-90 233.9 24)">7</text>
<text x="236.8" y="24" transform="rotate(-90 236.8 24)">5</text>
<text x="239.7" y="24" transform="rotate(-90 239.7 24)">3</text>
<text x="242.6" y="24" transform="rotate(-90 242.6 24)">1</text>
<text x="31" y="31.2">7</text>
<text x="31" y="34.1">8</text>
<text x="233.9" y="41.1" transform="rotate(-90 233.9 41.1)">8</text>
<text x="236.8" y="41.1" transform="rotate(-90 236.8 41.1)">6</text>
<text x="239.7" y="41.1" transform="rotate(-90 239.7 41.1)">4</text>
<text x="242.6" y="41.1" transform="rotate(-90 242.6 41.1)">2</text>
<text x="199.2" y="42.6" transform="rotate(-90 199.2 42.6)">32</text>
<text x="202.1" y="42.6" transform="rotate(-90 202.1 42.6)">30</text>
<text x="205" y="42.6" transform="rotate(-90 205 42.6)">28</text>
<text x="207.9" y="42.6" transform="rotate(-90 207.9 42.6)">26</text>
<text x="210.8" y="42.6" transform="rotate(-90 210.8 42.6)">24</text>
<text x="213.7" y="42.6" transform="rotate(-90 213.7 42.6)">22</text>
<text x="216.6" y="42.6" transform="rotate(-90 216.6 42.6)">20</text>
<text x="219.5" y="42.6" transform="rotate(-90 219.5 42.6)">18</text>
<text x="222.3" y="42.6" transform="rotate(-90 222.3 42.6)">16</text>
<text x="225.3" y="42.6" transform="rotate(-90 225.3 42.6)">14</text>
<text x="228.1" y="42.6" transform="rotate(-90 228.1 42.6)">12</text>
<text x="231.1" y="42.6" transform="rotate(-90 231.1 42.6)">10</text>
<text x="31.3" y="51.5">2</text>
<text x="48.4" y="51.5">1</text>
<text x="31.3" y="54.4">4</text>
<text x="31.3" y="57.3">6</text>
<text x="48.4" y="54.4">3</text>
<text x="48.4" y="57.3">5</text>
<text x="254.3" y="54.4">5</text>
<text x="254.3" y="57.3">9</text>
<text x="29.8" y="63.1">10</text>
<text x="29.8" y="66">12</text>
<text x="31.3" y="60.2">8</text>
<text x="48.4" y="60.2">7</text>
<text x="48.4" y="63.1">9</text>
<text x="48.4" y="66">11</text>
<text x="152.9" y="64.6" transform="rotate(-90 152.9 64.6)">4</text>
<text x="254.3" y="60.2">4</text>
<text x="254.3" y="63.1">8</text>
<text x="254.3" y="66">3</text>
<text x="29.8" y="68.9">14</text>
<text x="29.8" y="71.8">16</text>
<text x="48.4" y="68.9">13</text>
<text x="48.4" y="71.8">15</text>
<text x="147.1" y="68.9">5</text>
<text x="164.2" y="71.8">7</text>
<text x="168" y="71.6">AN0</text>
<text x="212.9" y="68.4">+5VCC +3,3VCC</text>
<text x="254.3" y="68.9">7</text>
<text x="254.3" y="71.8">2</text>
<text x="29.8" y="77.6">20</text>
<text x="48.4" y="74.7">17</text>
<text x="48.4" y="77.6">19</text>
<text x="147.1" y="74.7">6</text>
<text x="254.3" y="74.7">6</text>
<text x="254.3" y="77.6">1</text>
<text x="152.9" y="83.1" transform="rotate(-90 152.9 83.1)">11</text>
<text x="66" y="93.6" transform="rotate(-90 66 93.6)">4</text>
<text x="199.2" y="93.6" transform="rotate(-90 199.2 93.6)">2</text>
<text x="202.1" y="93.6" transform="rotate(-90 202.1 93.6)">4</text>
<text x="205" y="93.6" transform="rotate(-90 205 93.6)">6</text>
<text x="207.9" y="93.6" transform="rotate(-90 207.9 93.6)">8</text>
<text x="210.8" y="93.6" transform="rotate(-90 210.8 93.6)">10</text>
<text x="213.7" y="93.6" transform="rotate(-90 213.7 93.6)">12</text>
<text x="216.6" y="93.6" transform="rotate(-90 216.6 93.6)">14</text>
<text x="219.5" y="93.6" transform="rotate(-90 219.5 93.6)">16</text>
<text x="222.3" y="93.6" transform="rotate(-90 222.3 93.6)">18</text>
<text x="225.3" y="93.6" transform="rotate(-90 225.3 93.6)">20</text>
<text x="228.1" y="93.6" transform="rotate(-90 228.1 93.6)">22</text>
<text x="231.1" y="93.6" transform="rotate(-90 231.1 93.6)">24</text>
<text x="233.9" y="93.6" transform="rotate(-90 233.9 93.6)">26</text>
<text x="236.8" y="93.6" transform="rotate(-90 236.8 93.6)">28</text>
<text x="239.7" y="93.6" transform="rotate(-90 239.7 93.6)">30</text>
<text x="242.6" y="93.6" transform="rotate(-90 242.6 93.6)">32</text>
<text x="60.2" y="97.8">5</text>
<text x="77.3" y="100.8">7</text>
<text x="84" y="100.5">AN1</text>
<text x="60.2" y="103.6">6</text>
<text x="22.6" y="113.8" transform="rotate(-90 22.6 113.8)">4</text>
<text x="66" y="112.1" transform="rotate(-90 66 112.1)">11</text>
<text x="199.2" y="110.6" transform="rotate(-90 199.2 110.6)">1</text>
<text x="202.1" y="110.6" transform="rotate(-90 202.1 110.6)">3</text>
<text x="205" y="110.6" transform="rotate(-90 205 110.6)">5</text>
<text x="207.9" y="110.6" transform="rotate(-90 207.9 110.6)">7</text>
<text x="210.8" y="110.6" transform="rotate(-90 210.8 110.6)">9</text>
<text x="213.7" y="112.1" transform="rotate(-90 213.7 112.1)">11</text>
<text x="216.6" y="112.1" transform="rotate(-90 216.6 112.1)">13</text>
<text x="219.5" y="112.1" transform="rotate(-90 219.5 112.1)">15</text>
<text x="222.3" y="112.1" transform="rotate(-90 222.3 112.1)">17</text>
<text x="225.3" y="112.1" transform="rotate(-90 225.3 112.1)">19</text>
<text x="228.1" y="112.1" transform="rotate(-90 228.1 112.1)">21</text>
<text x="231.1" y="112.1" transform="rotate(-90 231.1 112.1)">23</text>
<text x="233.9" y="112.1" transform="rotate(-90 233.9 112.1)">25</text>
<text x="236.8" y="112.1" transform="rotate(-90 236.8 112.1)">27</text>
<text x="239.7" y="112.1" transform="rotate(-90 239.7 112.1)">29</text>
<text x="242.6" y="112.1" transform="rotate(-90 242.6 112.1)">31</text>
<text x="16.8" y="118.1">3</text>
<text x="16.8" y="123.9">2</text>
<text x="33.9" y="121">1</text>
<text x="152.9" y="125.4" transform="rotate(-90 152.9 125.4)">1</text>
<text x="22.6" y="132.3" transform="rotate(-90 22.6 132.3)">11</text>
<text x="66" y="137" transform="rotate(-90 66 137)">4</text>
<text x="144.2" y="135.5">2</text>
<text x="208.5" y="135.6">RES-IN</text>
<text x="84" y="144">AN2</text>
<text x="214.3" y="141.4">+5VCC +3,3VCC</text>
<text x="60.2" y="147.1">9</text>
<text x="77.3" y="144.2">8</text>
<text x="152.9" y="148.3" transform="rotate(-90 152.9 148.3)">3</text>
<text x="251.9" y="146.9">TARJETA</text>
<text x="264.9" y="146.9">LPC2129</text>
<text x="66" y="155.5" transform="rotate(-90 66 155.5)">11</text>
<text x="173.8" y="187.7">Title</text>
<text x="185.3" y="190.6">Nodo Joystick</text>
<text x="173.8" y="196.3">Size</text>
<text x="185.3" y="196.3">Document Number</text>
<text x="269.3" y="196.3">Rev</text>
<text x="176.7" y="199.3">A</text>
<text x="173.8" y="205.1">Date:</text>
<text x="188.8" y="205.1">Thursday, November 14, 2019</text>
<text x="231.7" y="205.1">Sheet</text>
<text x="246.2" y="205.1">1</text>
<text x="254.8" y="205.1">of</text>
<text x="263.5" y="205.1">1</text>
</g>
<g font-size="2.6" fill="#f00">
<text x="102" y="13.9">+24VB</text>
<text x="171.4" y="13.9">RES-IN</text>
<text x="202.1" y="13.9" transform="rotate(-90 202.1 13.9)">P0.28</text>
<text x="213.7" y="13.9" transform="rotate(-90 213.7 13.9)">P0.20</text>
<text x="219.5" y="13.9" transform="rotate(-90 219.5 13.9)">P0.16</text>
<text x="41.1" y="22.6">CANH-0</text>
<text x="41.1" y="19.7">+24VB</text>
<text x="78.8" y="22.6">+24VB</text>
<text x="41.1" y="25.5">CANL-0</text>
<text x="116.5" y="28.4">ON-L</text>
<text x="44.1" y="34.2">START</text>
<text x="46.9" y="31.3">ON</text>
<text x="78.8" y="34.2">ON</text>
<text x="133.8" y="37.1">P0-15</text>
<text x="15.1" y="54.4">+24VB</text>
<text x="15.1" y="57.4">+24VB</text>
<text x="145.4" y="57.4">VCC-AMP</text>
<text x="202.1" y="54.4" transform="rotate(-90 202.1 54.4)">P0.29</text>
<text x="205" y="54.4" transform="rotate(-90 205 54.4)">P0.27</text>
<text x="213.7" y="57.4" transform="rotate(-90 213.7 57.4)">P0.21</text>
<text x="219.5" y="57.4" transform="rotate(-90 219.5 57.4)">P0.17</text>
<text x="222.4" y="57.4" transform="rotate(-90 222.4 57.4)">P0.15</text>
<text x="15.1" y="63.1">POT</text>
<text x="15.1" y="71.8">UP/DOWN</text>
<text x="15.1" y="66">+5VCC</text>
<text x="15.1" y="68.9">REF</text>
<text x="55.6" y="71.8">JOYSTICK</text>
<text x="58.5" y="68.9">P0.21</text>
<text x="58.5" y="66">P0.17</text>
<text x="119.3" y="68.9">POT</text>
<text x="133.8" y="68.9">REF</text>
<text x="174.4" y="71.8">P0.27</text>
<text x="15.1" y="74.7">LEFT/RIGHT18</text>
<text x="55.6" y="77.6">START</text>
<text x="61.4" y="74.7">PC</text>
<text x="58.5" y="86.3">VCC-AMP</text>
<text x="44.1" y="97.9">UP/DOWN</text>
<text x="93.3" y="100.8">P0.28</text>
<text x="15.1" y="106.6">VCC-AMP</text>
<text x="159.9" y="103.7">+24VB</text>
<text x="6.4" y="118.2">REF</text>
<text x="58.5" y="129.8">VCC-AMP</text>
<text x="231.1" y="135.5" transform="rotate(-90 231.1 135.5)">CANH-0</text>
<text x="234" y="135.5" transform="rotate(-90 234 135.5)">CANL-0</text>
<text x="44.1" y="141.3">LEFT/RIGHT10</text>
<text x="93.3" y="144.2">P0.29</text>
<text x="154.1" y="152.9">+5VCC</text>
<text x="177.2" y="155.8">+5VCC</text>
<text x="188.8" y="155.8">VCC-AMP</text>
<text x="99.1" y="164.5">+24VB</text>
<text x="116.5" y="164.5">+5VCC</text>
<text x="28.4" y="176.1" transform="rotate(-90 28.4 176.1)">+5VCC</text>
<text x="9.3" y="196.3">JOYSTICK</text>
<text x="46.9" y="196.3">P0.16</text>
<text x="9.3" y="199.2">PC</text>
<text x="46.9" y="199.2">P0.20</text>
</g>
<g font-size="2.6" fill="#00f">
<text x="151.5" y="70.4">+</text>
<text x="151.5" y="76.2">-</text>
<text x="64.6" y="99.4">+</text>
<text x="64.6" y="105.2">-</text>
<text x="21.2" y="119.7">+</text>
<text x="21.2" y="125.4">-</text>
<text x="168.8" y="124">+</text>
<text x="64.6" y="142.8">+</text>
<text x="64.6" y="148.6">-</text>
<text x="189.1" y="161.6">+</text>
</g>
<g font-size="2.6" fill="#004080">
<text x="154.7" y="131.4" transform="rotate(-90 154.7 131.4)">IN</text>
<text x="149.1" y="137.3">GND</text>
<text x="154.7" y="143.4" transform="rotate(-90 154.7 143.4)">OUT</text>
</g>
<g font-size="2.1">
<text x="30.4" y="2.2">5</text>
<text x="85.4" y="2.2">4</text>
<text x="140.4" y="2.2">3</text>
<text x="195.4" y="2.2">2</text>
<text x="250.4" y="2.2">1</text>
<text x=".8" y="30.1">D</text>
<text x="278.7" y="30.1">D</text>
<text x=".8" y="80.8">C</text>
<text x="278.7" y="80.8">C</text>
<text x=".8" y="131.5">B</text>
<text x="278.7" y="131.5">B</text>
<text x=".8" y="182.2">A</text>
<text x="278.7" y="182.2">A</text>
<text x="30.4" y="207.8">5</text>
<text x="85.4" y="207.8">4</text>
<text x="140.4" y="207.8">3</text>
<text x="195.4" y="207.8">2</text>
<text x="250.4" y="207.8">1</text>
</g>
</svg>
